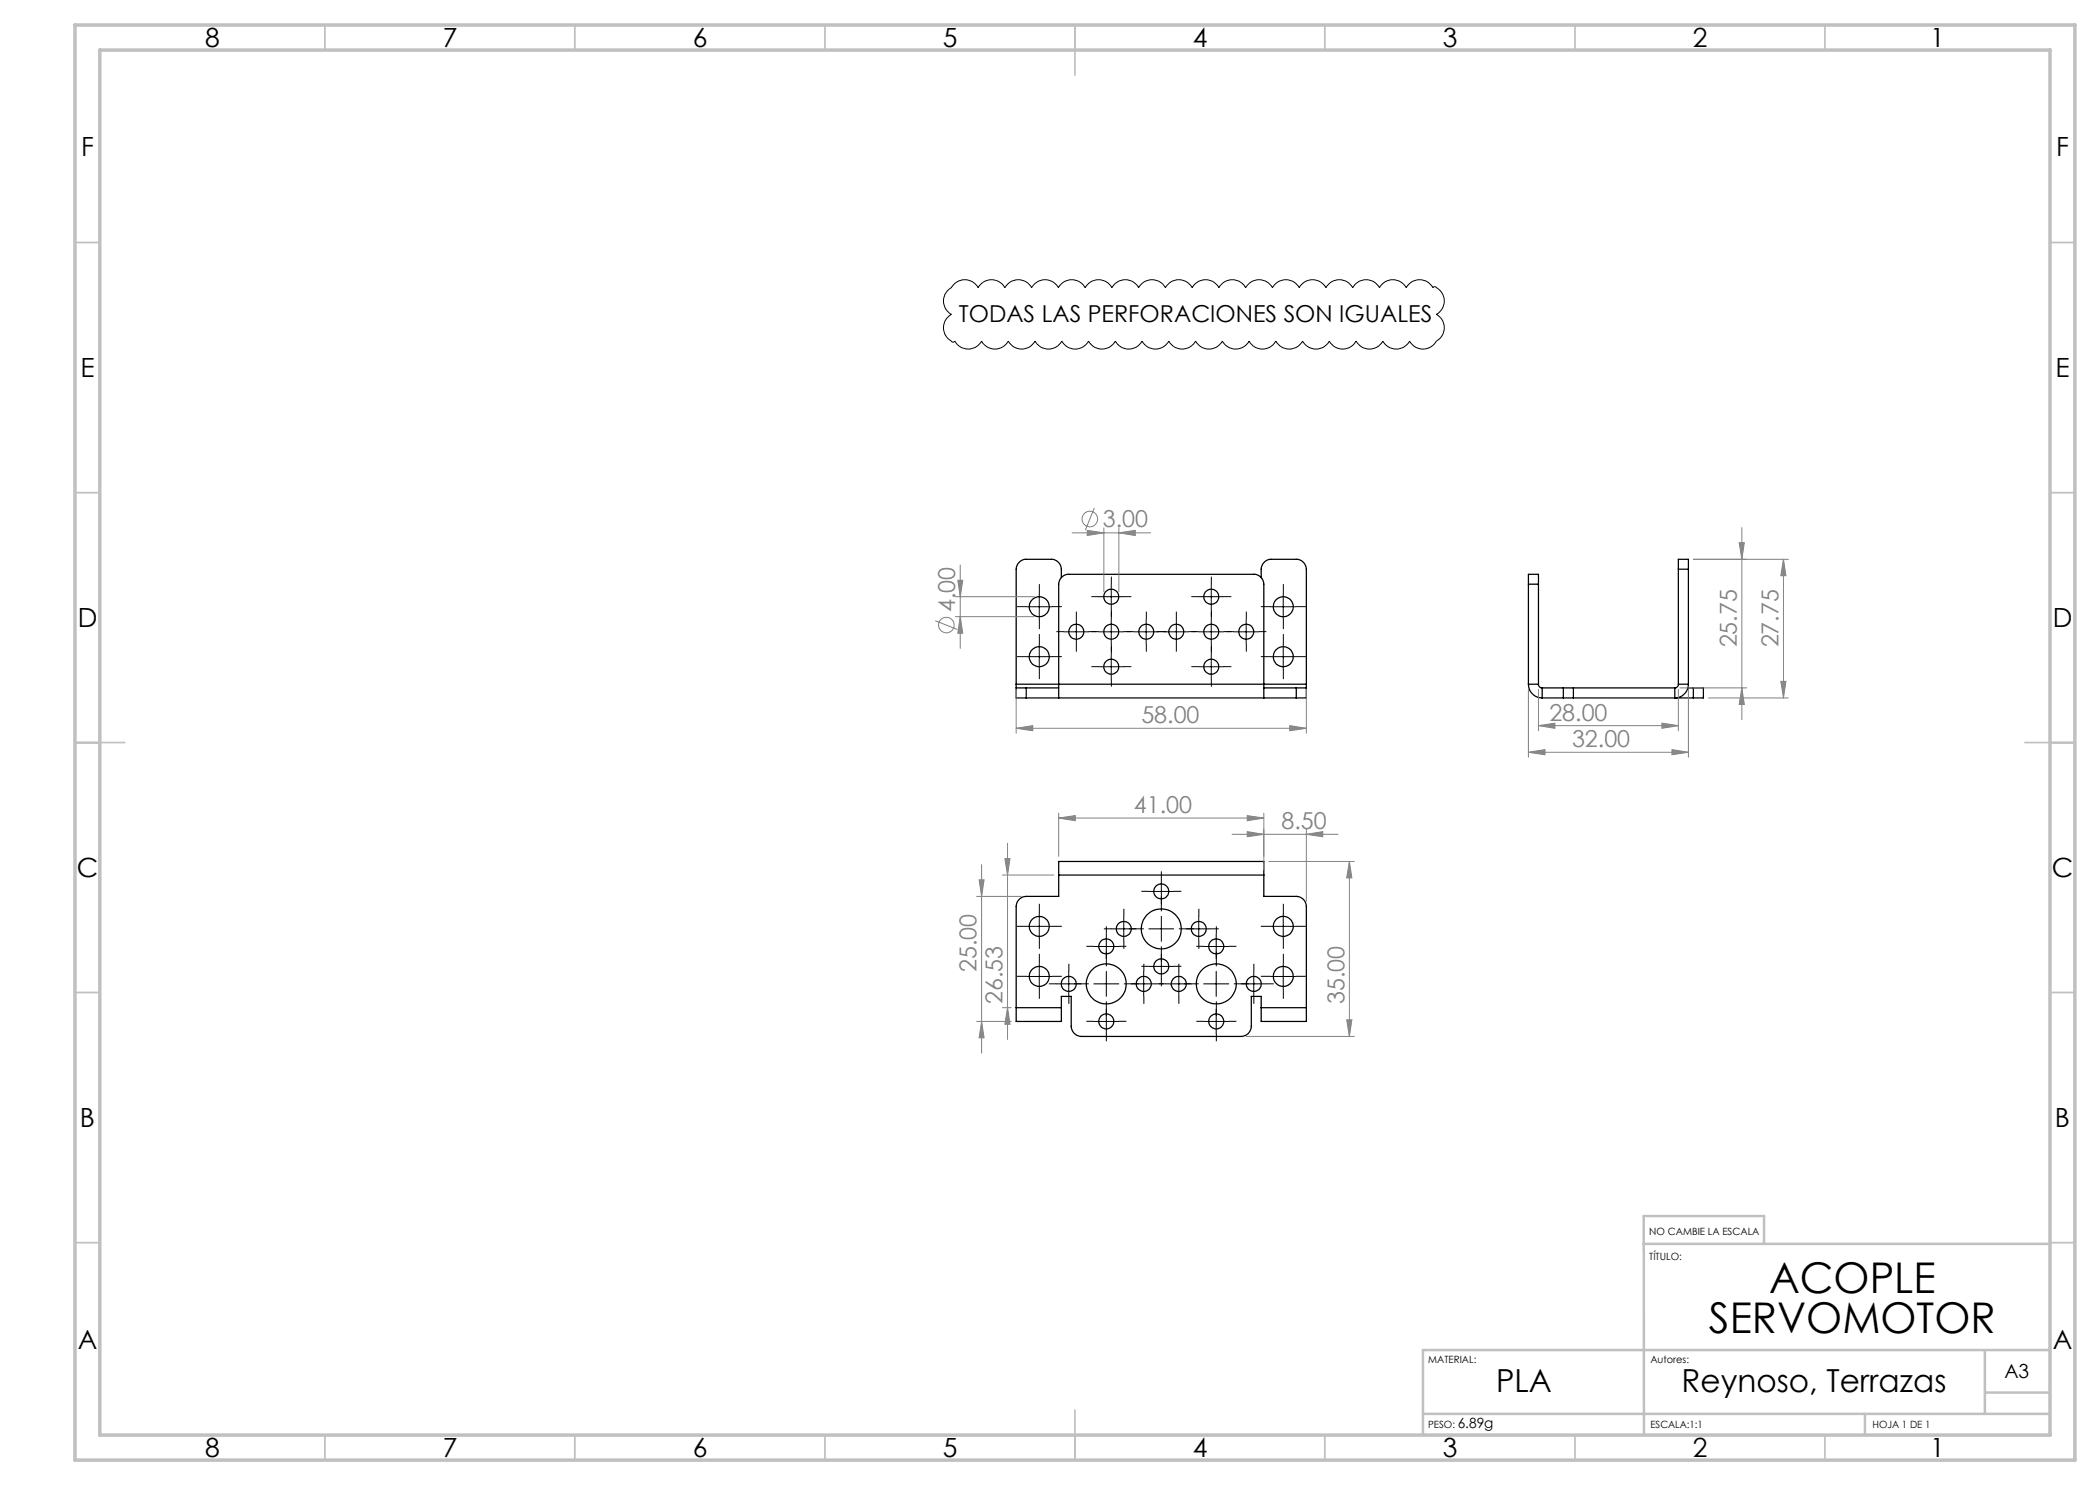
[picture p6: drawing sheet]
<svg xmlns="http://www.w3.org/2000/svg" width="420mm" height="297mm" viewBox="0 0 420 297" stroke-linecap="round" stroke-linejoin="round" font-family="sans-serif">
<g fill="none" stroke="#000" stroke-width=".25">
<path d="M212.3 115.5a3.9 3.9 0 0 0-.3-2.6l-.8-.8-.6-.2h-5.4a2.02 2.02 0 0 0-2 1.9v23M252.2 115.5a3.9 3.9 0 0 1 .3-2.6l.8-.8 .6-.2h5.4a2.02 2.02 0 0 1 2 1.9v23M305.7 116.8v-1.9h2v1.9M305.7 116.8h2M305.7 116.8v20M307.7 116.8v20M335.7 113.8v-1.9h2v1.9M335.7 113.8h2M335.7 113.8v23M337.7 113.8v23M203.2 137.6v2h2M203.2 137.6h2"/>
<path d="M203.2 136.8v.8M203.2 136.8h58.1M205.2 139.6h54.1M205.2 137.6v2M205.2 137.6h6.5M211.7 139.6v-22.8a2.04 2.04 0 0 1 2-1.9h37.1a2.02 2.02 0 0 1 2 1.9v22.8M252.8 137.6h6.5M259.3 137.6h2M259.3 137.6v2M261.3 137.6v2h-2M261.3 136.8v.8M305.7 136.8a2.75 2.75 0 0 0 2.7 2.8"/>
<path d="M305.7 136.8h2M307.7 136.8a.72 .72 0 0 0 .7 .8M308.4 139.6h4.3M308.4 137.6h4.3M308.4 137.6v2M312.7 139.6h2M312.7 137.6h2M312.7 137.6v2M314.7 139.6h24M314.7 137.6h20.3M314.7 137.6v2M335.7 136.8a.72 .72 0 0 1-.7 .8"/>
<path d="M335.7 136.8h2M337.6 137.6h1.1M337.7 136.8a2.75 2.75 0 0 1-2.7 2.8v-2M338.7 137.6h2v2h-2M338.7 137.6v2M211.7 175v4.3h-6.5a2.02 2.02 0 0 0-2 2v20.2M211.7 175v-2.7h41.1v2.7M211.7 175h41.1M252.8 175v4.3h6.5a2.02 2.02 0 0 1 2 2v20.2M203.2 201.5v2.8h9.1v-2.8M203.2 201.5h9.1M212.3 201.5v-2.2h1.9v6a2.1 2.1 0 0 0 2.1 2h31.9a2.03 2.03 0 0 0 2.1-2v-6h1.9v2.2"/>
<path d="M252.2 201.5v2.8h9.1v-2.8M252.2 201.5h9.1"/>
<circle cx="222.2" cy="119.4" r="1.5"/>
<circle cx="242.3" cy="119.3" r="1.51"/>
<circle cx="207.9" cy="121.3" r="2"/>
<circle cx="207.9" cy="131.4" r="2"/>
<circle cx="215.3" cy="126.3" r="1.5"/>
<circle cx="222.2" cy="133.3" r="1.51"/>
<circle cx="222.2" cy="126.3" r="1.5"/>
<circle cx="229.3" cy="126.3" r="1.5"/>
<circle cx="235.3" cy="126.4" r="1.49"/>
<circle cx="242.3" cy="133.3" r="1.5"/>
<circle cx="242.3" cy="126.3" r="1.5"/>
<circle cx="249.2" cy="126.3" r="1.5"/>
<circle cx="256.6" cy="121.3" r="2"/>
<circle cx="256.6" cy="131.3" r="2"/>
<circle cx="232.3" cy="178.3" r="1.5"/>
<circle cx="207.9" cy="185.3" r="2"/>
<circle cx="207.9" cy="195.3" r="2"/>
<circle cx="213.7" cy="196.8" r="1.5"/>
<circle cx="221.3" cy="189.3" r="1.5"/>
<circle cx="221.3" cy="196.8" r="4"/>
<circle cx="224.7" cy="185.8" r="1.5"/>
<circle cx="228.7" cy="196.8" r="1.5"/>
<circle cx="232.3" cy="185.8" r="4"/>
<circle cx="232.3" cy="193.3" r="1.51"/>
<circle cx="235.8" cy="196.8" r="1.5"/>
<circle cx="239.7" cy="185.8" r="1.5"/>
<circle cx="243.2" cy="189.3" r="1.5"/>
<circle cx="243.2" cy="196.8" r="4"/>
<circle cx="250.7" cy="196.8" r="1.5"/>
<circle cx="256.6" cy="195.3" r="2"/>
<circle cx="256.6" cy="185.3" r="2"/>
<circle cx="221.3" cy="204.3" r="1.5"/>
<circle cx="243.2" cy="204.3" r="1.5"/>
</g>
<g fill="none" stroke="#808080" stroke-width=".2">
<path d="M191.1 119.3h15.8M191.6 116.1h.9l-.4 3.2zM192.1 113v16.7M214.4 106.6h15.7M217.5 106.1l3.3 .5-3.3 .5zM218.9 101.6l-1.8 4.4M220.8 105.6v12.8M223.8 106.6l3.2-.5v1zM223.8 105.6v12.8M347.8 108.5h1.1l-.5 3.4zM348.4 105.5v38.4M356.7 111.9l.5 3.2h-1z"/>
<path d="M356.7 111.9v27.7M357.7 111.9h-19M187 124.1l4.5 1.8M191.1 123.3h15.8M192.1 123.3l.4 3.3h-.9zM203.2 137.9v8.7M261.3 137.9v8.7M305.7 137.9v13.5M307.7 137.9v8.3M335.7 137.9v8.3M336 137.6h13.4M337.7 137.9v13.5"/>
<path d="M341.7 139.6h16M348.4 137.6l.5 3.3h-1.1zM356.2 136.3h1l-.5 3.3zM203.2 145.7l3.4-.6v1.1zM203.2 145.7h58.1M258 145.1l3.3 .6-3.3 .5zM305.7 150.5l3.3-.6v1.1zM305.7 150.5h32M307.7 145.1l3.3-.5v1.1zM307.7 145.1h28M332.4 144.6l3.3 .5-3.3 .6zM334.4 149.9l3.3 .6-3.3 .5z"/>
<path d="M195.3 179.3h9M195.8 176h1l-.5 3.3zM196.3 172.9v37.7M200.5 175h10.2M201 171.7h1l-.5 3.3zM201.5 168.7v39.2M211.7 163.6l3.4-.5v1zM211.7 162.6v8.7M211.7 163.6h41.1M246.4 166.9h21.2M249.4 163.1l3.4 .5-3.4 .5zM249.4 166.3l3.4 .6-3.4 .5z"/>
<path d="M252.8 162.6v11.4M253.8 172.3h17.1M261.3 166.9l3.2-.6v1.1zM261.3 165.8v14.5M269.9 172.3l.5 3.3h-1.1zM269.9 172.3v35M195.3 204.3h6.9M196.3 204.3l.5 3.3h-1zM200.5 201.5h1.7M201.5 201.5l.5 3.4h-1zM249.2 207.3h21.7M269.3 204h1.1l-.5 3.3z"/>
<circle cx="218" cy="103.8" r="1.55"/>
<circle cx="189.3" cy="125" r="1.56"/>
</g>
<g fill="none" stroke="#000" stroke-width=".2">
<path d="M190.7 56.9a3 3 0 0 1 4.9 .6 3.1 3.1 0 0 1 5.4 0 3.1 3.1 0 0 1 5.3 0 3 3 0 0 1 5.4 0 3.1 3.1 0 0 1 5.3 0 3.1 3.1 0 0 1 5.4 0 3 3 0 0 1 5.3 0 3.1 3.1 0 0 1 5.4 0 3.1 3.1 0 0 1 5.3 0 3 3 0 0 1 5.4 0 3.1 3.1 0 0 1 5.3 0 3.1 3.1 0 0 1 5.4 0 3.1 3.1 0 0 1 5.4 0 3 3 0 0 1 5.3 0 3.1 3.1 0 0 1 5.3 0 3.1 3.1 0 0 1 5.4 0 3 3 0 0 1 5.3 0 3.1 3.1 0 0 1 5.4 0 .37 .37 0 0 1 .3-.2 .37 .37 0 0 1 .4 .2 3 3 0 0 1 0 5.4 3.1 3.1 0 0 1 0 5.3 3.1 3.1 0 0 1-5.4 0 3 3 0 0 1-5.3 0 3.1 3.1 0 0 1-5.4 0 3.1 3.1 0 0 1-5.3 0 3 3 0 0 1-5.4 0 3.1 3.1 0 0 1-5.3 0 3.1 3.1 0 0 1-5.4 0 3 3 0 0 1-5.3 0 3.1 3.1 0 0 1-5.4 0 3.1 3.1 0 0 1-5.3 0 3 3 0 0 1-5.4 0 3.1 3.1 0 0 1-5.3 0 3.1 3.1 0 0 1-5.4 0 3 3 0 0 1-5.3 0 3.1 3.1 0 0 1-5.4 0 3.1 3.1 0 0 1-5.4 0 3 3 0 0 1-5.3 0 3.1 3.1 0 0 1-5.3 0 .37 .37 0 0 1-.4 .2 .37 .37 0 0 1-.3-.2 3.1 3.1 0 0 1 0-5.3 3 3 0 0 1 0-5.4zM207.9 118.8v5.1M219.7 119.3h5.1M222.2 116.8v5M239.7 119.3h5.1M242.3 116.8v5M256.6 118.8v5.1M205.4 121.4h5M205.4 131.3h5M207.9 128.8v5M212.8 126.4h5M215.3 123.9v4.9"/>
<path d="M219.7 126.4h5.1M219.7 133.3h5.1M222.2 123.9v4.9M222.2 130.8v5.1M226.8 126.4h4.9M229.2 123.9v4.9M232.8 126.4h4.9M235.3 123.9v4.9M239.7 126.4h5.1M239.7 133.3h5.1M242.3 123.9v4.9M242.3 130.8v5.1"/>
<path d="M246.8 126.4h4.9M249.2 123.9v4.9M254.1 121.4h5.1M254.1 131.3h5.1M256.6 128.8v5M229.8 178.3h4.9M232.3 175.8v5M205.4 185.3h5M205.4 195.3h5M207.9 182.8v5M207.9 192.8v5M211.2 196.8h5.1"/>
<path d="M213.7 194.3v5M218.8 196.8h5M218.8 189.3h5M221.3 186.8v5M221.3 194.3v5M222.2 185.8h5.1M224.8 183.3v5M226.2 196.8h5M228.7 194.3v5M229.8 185.8h4.9M229.8 193.3h4.9M232.3 183.3v5"/>
<path d="M232.3 190.8v5M233.3 196.8h5M235.8 194.3v5M237.2 185.8h5.1M239.7 183.3v5M240.7 196.8h5M240.7 189.3h5M243.2 186.8v5M243.2 194.3v5M248.2 196.8h5.1M250.8 194.3v5M254.1 185.3h5.1"/>
<path d="M254.1 195.3h5.1M256.6 182.8v5M256.6 192.8v5M218.8 204.3h5M221.3 201.8v5M240.7 204.3h5M243.2 201.8v5"/>
</g>
<g fill="none" stroke="#000" stroke-width=".2" stroke-dasharray="15.2 1.3 1.3 1.3" stroke-linecap="butt">
<path d="M207.9 118.8v-2M219.8 119.3h-1.5M222.3 116.8v-1.5M224.8 119.3h1.5M239.8 119.3h-1.5M242.3 116.8v-1.5M244.8 119.3h1.5M256.7 118.8v-2M205.4 131.3h-2M205.4 121.3h-2M207.9 128.8v-2M207.9 133.8v2"/>
<path d="M207.9 123.8v2M210.4 131.3h2M210.4 121.3h2M212.8 126.3h-1.5M215.3 123.8v-1.5M215.3 128.8v1.5M217.8 126.3h1.5M219.8 133.3h-1.5M219.8 126.3h-1.5M222.3 121.8v1.5M222.3 130.8v-1.5M222.3 135.8v1.5"/>
<path d="M222.3 123.8v-1.5M222.3 128.8v1.5M224.8 133.3h1.5M224.8 126.3h1.5M226.8 126.3h-1.5M229.3 123.8v-1.5M229.3 128.8v1.5M231.8 126.3h1.5M232.8 126.3h-1.5M235.3 123.8v-1.5M235.3 128.8v1.5M237.8 126.3h1.5"/>
<path d="M239.8 126.3h-1.5M239.8 133.3h-1.5M242.3 123.8v-1.5M242.3 128.8v1.5M242.3 121.8v1.5M242.3 130.8v-1.5M242.3 135.8v1.5M244.8 126.3h1.5M244.8 133.3h1.5M246.8 126.3h-1.5M249.3 123.8v-1.5M249.3 128.8v1.5"/>
<path d="M251.8 126.3h1.5M254.2 121.3h-2M254.2 131.3h-2M256.7 123.8v2M256.7 128.8v-2M256.7 133.8v2M259.2 121.3h2M259.2 131.3h2M229.8 178.3h-1.5M232.3 175.8v-1.5M234.8 178.3h1.5M205.4 195.3h-2"/>
<path d="M205.4 185.3h-2M207.9 192.8v-2M207.9 197.8v2M207.9 182.8v-2M207.9 187.8v2M210.4 195.3h2M210.4 185.3h2M211.3 196.8h-1.5M213.8 194.3v-1.5M213.8 199.3v1.5M216.3 196.8h1.5M216.3 196.8h-1.5"/>
<path d="M218.8 189.3h-1.5M221.3 191.8v-1.5M221.3 186.8v-1.5M221.3 191.8v1.5M222.3 185.8h-1.5M223.8 189.3h1.5M224.8 183.3v-1.5M224.8 188.3v1.5M226.3 196.8h1.5M226.3 196.8h-1.5M227.3 185.8h-1.5M227.3 185.8h1.5"/>
<path d="M228.8 194.3v-1.5M228.8 199.3v1.5M229.8 193.3h-1.5M231.3 196.8h1.5M232.3 180.8v1.5M232.3 180.8v-1.5M232.3 190.8v1.5M232.3 190.8v-1.5M232.3 195.8v1.5M233.3 196.8h-1.5M234.8 193.3h1.5M235.8 194.3v-1.5"/>
<path d="M235.8 199.3v1.5M237.3 185.8h1.5M237.3 185.8h-1.5M238.3 196.8h-1.5M238.3 196.8h1.5M239.8 183.3v-1.5M239.8 188.3v1.5M240.8 189.3h-1.5M242.3 185.8h1.5M243.3 191.8v-1.5M243.3 186.8v-1.5M243.3 191.8v1.5"/>
<path d="M245.8 189.3h1.5M248.3 196.8h-1.5M248.3 196.8h1.5M250.8 194.3v-1.5M250.8 199.3v1.5M253.3 196.8h1.5M254.2 185.3h-2M254.2 195.3h-2M256.7 182.8v-2M256.7 187.8v2M256.7 192.8v-2M256.7 197.8v2"/>
<path d="M259.2 185.3h2M259.2 195.3h2M218.8 204.3h-1.5M221.3 201.8v1.5M221.3 201.8v-1.5M221.3 206.8v1.5M223.8 204.3h1.5M240.8 204.3h-1.5M243.3 201.8v1.5M243.3 201.8v-1.5M243.3 206.8v1.5M245.8 204.3h1.5"/>
</g>
<g fill="none" stroke="#c0c0c0" stroke-width=".35">
<path d="M65 5v5M115 5v5M165 5v5M215 5v10M265 5v5M315 5v5M365 5v5M15 48.5h5M410 48.5h5M15 98.5h5M410 98.5h5M15 148.5h10"/>
<path d="M405 148.5h10M15 198.5h5M410 198.5h5M15 248.5h5M410 248.5h5M65 287v5M115 287v5M165 287v5M215 282v10M265 287v5M315 287v5M365 287v5"/>
</g>
<path d="M328.8 248.8h81.2M328.8 248.8v-5.6h24v5.6M328.8 248.8v38.2M397 270v12.8M397 278.5h13M410 270h-125.4v17M284.6 282.8h125.4M373 282.8v4.2" fill="none" stroke="#c0c0c0" stroke-width=".5"/>
<path d="M15 5h400v287h-400zM20 10h390v277h-390z" fill="none" stroke="#c0c0c0" stroke-width=".7"/>
<g fill="#808080">
<path d="M217.5 106.1l3.3 .5-3.3 .5zM223.8 106.6l3.2-.5v1zM211.7 163.6l3.4-.5v1zM249.4 163.1l3.4 .5-3.4 .5z"/>
<path d="M203.2 145.7l3.4-.6v1.1zM258 145.1l3.3 .6-3.3 .5z"/>
<path d="M307.7 145.1l3.3-.5v1.1zM332.4 144.6l3.3 .5-3.3 .6z"/>
<path d="M305.7 150.5l3.3-.6v1.1zM334.4 149.9l3.3 .6-3.3 .5z"/>
<path d="M196.3 204.3l.5 3.3h-1zM195.8 176h1l-.5 3.3z"/>
<path d="M348.4 137.6l.5 3.3h-1.1zM347.8 108.5h1.1l-.5 3.4z"/>
<path d="M191.6 116.1h.9l-.4 3.2zM192.1 123.3l.4 3.3h-.9zM356.7 111.9l.5 3.2h-1zM356.2 136.3h1l-.5 3.3zM269.9 172.3l.5 3.3h-1.1zM269.3 204h1.1l-.5 3.3zM201 171.7h1l-.5 3.3zM201.5 201.5l.5 3.4h-1z"/>
<path d="M249.4 166.3l3.4 .6-3.4 .5zM261.3 166.9l3.2-.6v1.1z"/>
</g>
<g font-size="8.5">
<text x="353.8" y="258.6">ACOPLE</text>
<text x="341.8" y="266.7">SERVOMOTOR</text>
</g>
<g font-size="6.3">
<text x="299.2" y="278.4">PLA</text>
<text x="336.3" y="278.4">Reynoso, Terrazas</text>
</g>
<g font-size="5.3">
<text x="41" y="9.5">8</text>
<text x="88.5" y="9.5">7</text>
<text x="138.5" y="9.5">6</text>
<text x="188.5" y="9.5">5</text>
<text x="238.5" y="9.5">4</text>
<text x="288.5" y="9.5">3</text>
<text x="338.5" y="9.5">2</text>
<text x="386" y="9.5">1</text>
<text x="16.2" y="31.3">F</text>
<text x="411.2" y="31.3">F</text>
<text x="16.1" y="75.5">E</text>
<text x="411.1" y="75.5">E</text>
<text x="15.5" y="125.5">D</text>
<text x="410.5" y="125.5">D</text>
<text x="15.4" y="175.5">C</text>
<text x="410.4" y="175.5">C</text>
<text x="16" y="225.5">B</text>
<text x="411" y="225.5">B</text>
<text x="15.5" y="269.8">A</text>
<text x="410.5" y="269.8">A</text>
<text x="41" y="291.5">8</text>
<text x="88.5" y="291.5">7</text>
<text x="138.5" y="291.5">6</text>
<text x="188.5" y="291.5">5</text>
<text x="238.5" y="291.5">4</text>
<text x="288.5" y="291.5">3</text>
<text x="338.5" y="291.5">2</text>
<text x="386" y="291.5">1</text>
</g>
<text font-size="4.7" x="191.8" y="64.3">TODAS LAS PERFORACIONES SON IGUALES</text>
<g font-size="4.7" fill="#808080">
<text x="220.6" y="105.5">3.00</text>
<text x="191" y="122.4" transform="rotate(-90 191 122.4)">4.00</text>
<text x="347.4" y="129.5" transform="rotate(-90 347.4 129.5)">25.75</text>
<text x="355.7" y="129.5" transform="rotate(-90 355.7 129.5)">27.75</text>
<text x="228.3" y="144.6">58.00</text>
<text x="309.9" y="144.1">28.00</text>
<text x="314.4" y="149.4">32.00</text>
<text x="226.8" y="162.6">41.00</text>
<text x="256.3" y="165.8">8.50</text>
<text x="195.3" y="194.4" transform="rotate(-90 195.3 194.4)">25.00</text>
<text x="200.5" y="200.8" transform="rotate(-90 200.5 200.8)">26.53</text>
<text x="268.9" y="200.8" transform="rotate(-90 268.9 200.8)">35.00</text>
</g>
<text font-size="3.9" x="400.9" y="275.5">A3</text>
<text font-size="2.8" x="291.5" y="285.6">6.89g</text>
<g font-size="2">
<text x="329.9" y="247">NO CAMBIE LA ESCALA</text>
<text x="329.9" y="251.9">TÍTULO:</text>
<text x="285.6" y="272.5">MATERIAL:</text>
<text x="330.1" y="272.5">Autores:</text>
<text x="285.6" y="285.5">PESO:</text>
<text x="330.1" y="285.6">ESCALA:1:1</text>
<text x="374.5" y="285.6">HOJA 1 DE 1</text>
</g>
</svg>
